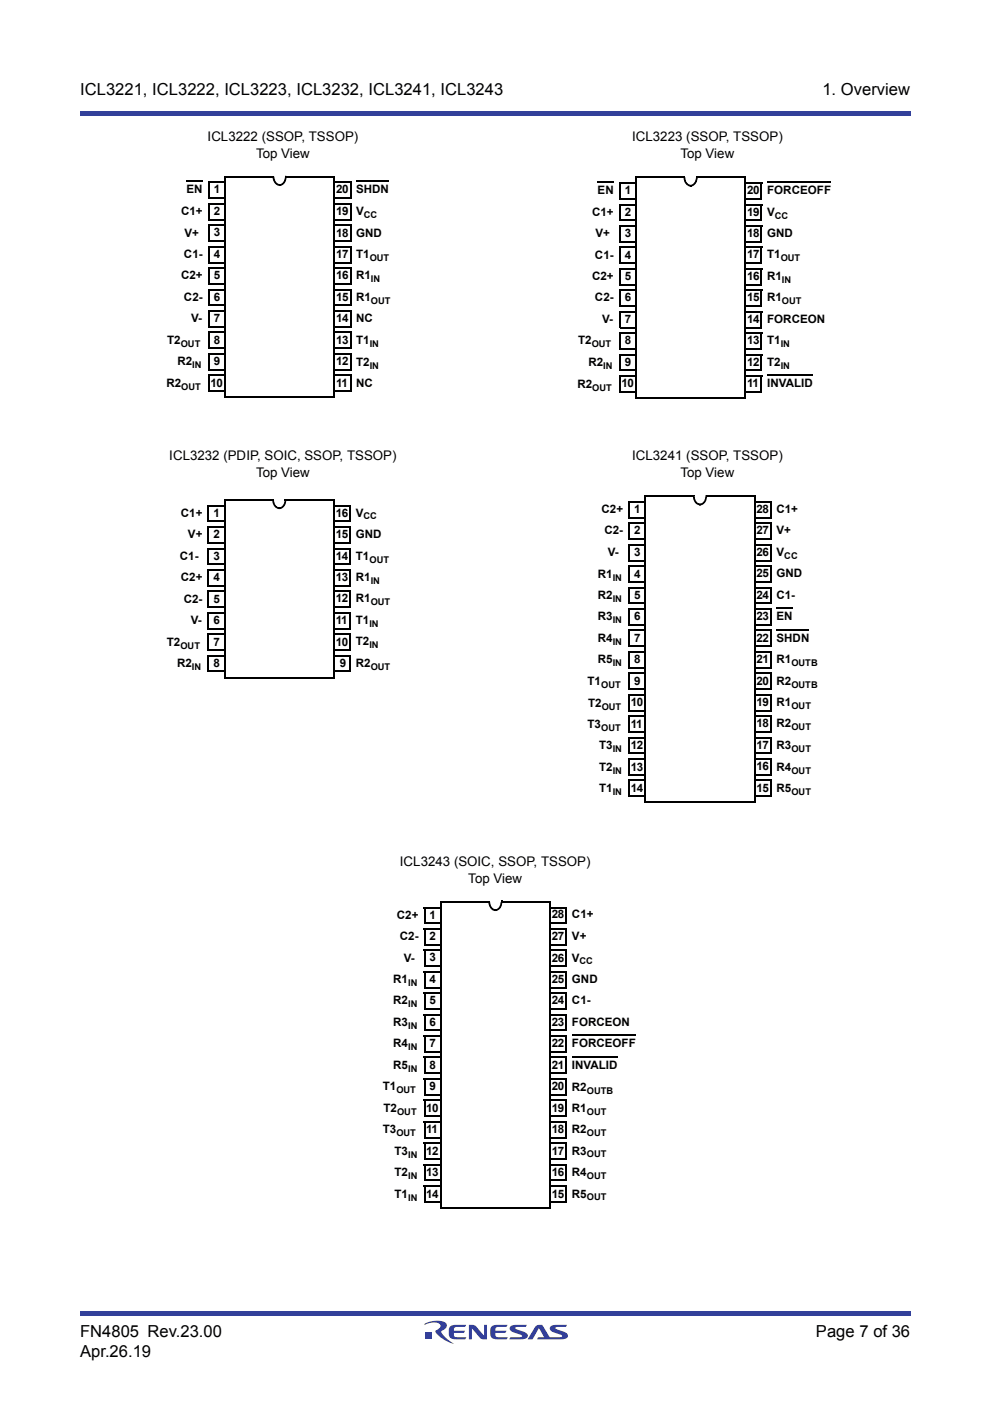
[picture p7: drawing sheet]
<svg xmlns="http://www.w3.org/2000/svg" width="210mm" height="297mm" viewBox="0 0 210 297" stroke-linecap="round" stroke-linejoin="round" font-family="sans-serif">
<g fill="#32409a">
<path d="M17 23.5h176v1h-176z"/>
<path d="M17 278h176v1.1h-176z"/>
</g>
<path d="M90 280h30.4v4.9h-30.4z" fill="#fff"/>
<g fill="#333f99">
<path d="M99.4 280.9h1l.4 .2 1.8 2.1v-2.3h.7v3.1l-1.4-.2-1.9-2.2v2.4h-.6z"/>
<path d="M95.4 281.3l.7-.4h2.7l-.2 .4-2 .1a.62 .62 0 0 0-.4 .7h2.4l-.3 .5h-2.1v.4l.2 .4 .2 .1h2.3l-.3 .4-2 .1a1.19 1.19 0 0 1-1.4-1.2v-1.2z"/>
<path d="M104.2 281.3l.7-.4h2.7l-.2 .4-2 .1a.62 .62 0 0 0-.4 .7h2.4l-.3 .5h-2.1v.4l.2 .4 .2 .1h2.3l-.3 .4-2 .1a1.19 1.19 0 0 1-1.5-1.2l.1-1.2z"/>
<path d="M108.2 281.2l.7-.3h2.8l-.2 .4-2.2 .2v.2l.5 .2a2.88 2.88 0 0 1 2.1 1.1 .74 .74 0 0 1-.9 .9l-3 .1 .2-.5 2.5-.1v-.3l-.5-.2a2.87 2.87 0 0 1-2.1-1z"/>
<path d="M113.6 281.2a1.57 1.57 0 0 1 1.4-.3l1.6 2.6 2.6-.1v-.3l-.5-.2a2.87 2.87 0 0 1-2.1-1 .74 .74 0 0 1 .8-1h2.8l-.2 .4-2.2 .2v.2l.5 .2a2.88 2.88 0 0 1 2.1 1.1 .74 .74 0 0 1-.8 .9l-5.7 .1 .2-.5h1.3l-1.1-1.9-1.4 2.4h-1z"/>
<path d="M90.2 282.4h1.4v1.4h-1.4z"/>
<path d="M90.1 280.6a4.9 4.9 0 0 1 4.4-.1 1.05 1.05 0 0 1-.7 1.6l-.3 .2a6 6 0 0 0 2.7 2.6 6.2 6.2 0 0 1-3.9-2.7l.2-.2a.93 .93 0 0 0 .7-1.3 4.1 4.1 0 0 0-3.2 .2z"/>
</g>
<path d="M39.6 38.5h3.4M75.5 38.4h7" fill="none" stroke="#000" stroke-width=".25"/>
<path d="M59.1 39.1h.4v.3h-.4zM60.4 37.5h.4l-.1 .4 .1-.4-.1 .5-.3-.1 .3 .2 .1-.4-.2 .6-.3-.2 .3 .1v.3l-.4-.1 .3 .1-.1 .2-.1 .1-.2-.2 .2 .3-.2 .2-.2-.3 .2 .3-.1 .1-.2 .1-.1-.4 .1 .4-.3 .1-.1-.4 .1 .4h-.2v-.3h.1l.1 .3-.1-.3 .1-.1 .1 .3-.1-.3 .2 .3-.2-.3 .2-.1 .2 .3-.2-.3h.1l.2 .2-.2-.2 .1-.1 .3 .2-.3-.2 .1-.1 .3 .2-.3-.2 .1-.2 .3 .2-.3-.2 .1-.2 .4 .2-.4-.2h.4l-.3-.1v-.2l.4 .2-.4-.2 .4 .1-.4-.1 .1-.2 .3 .1-.3-.2h.4h-.4zM60.4 37.4l.4 .2zM60.5 37.3h.3v.2l-.4-.1z" fill="#000"/>
<path d="M71 38.7h3.3v3.3h-3.3z" fill="#fff"/>
<path d="M70.8 38.7h3.7M74.3 38.7v3.5M70.8 42h3.5" fill="none" stroke="#000" stroke-width=".36"/>
<path d="M71 43.2h3.3v3.4h-3.3z" fill="#fff"/>
<path d="M70.8 43.2h3.7M70.8 46.6h3.5M74.3 43.2v3.6" fill="none" stroke="#000" stroke-width=".36"/>
<path d="M71 47.8h3.3v3.3h-3.3z" fill="#fff"/>
<path d="M70.8 47.8h3.7M70.8 51.1h3.5M74.3 47.8v3.5" fill="none" stroke="#000" stroke-width=".36"/>
<path d="M71 52.3h3.3v3.3h-3.3z" fill="#fff"/>
<path d="M70.8 52.3h3.7M70.8 55.7h3.5M74.3 52.3v3.5" fill="none" stroke="#000" stroke-width=".36"/>
<path d="M71 56.8h3.3v3.4h-3.3z" fill="#fff"/>
<path d="M70.8 56.8h3.7M74.3 56.8v3.6M70.8 60.2h3.5" fill="none" stroke="#000" stroke-width=".36"/>
<path d="M71 61.4h3.3v3.3h-3.3z" fill="#fff"/>
<path d="M70.8 61.4h3.7M70.8 64.7h3.5M74.3 61.4v3.5" fill="none" stroke="#000" stroke-width=".36"/>
<path d="M71 65.9h3.3v3.4h-3.3z" fill="#fff"/>
<path d="M70.8 65.9h3.7M70.8 69.3h3.5M74.3 65.9v3.6" fill="none" stroke="#000" stroke-width=".36"/>
<path d="M71 70.5h3.3v3.3h-3.3z" fill="#fff"/>
<path d="M70.8 70.5h3.7M70.8 73.8h3.5M74.3 70.5v3.5" fill="none" stroke="#000" stroke-width=".36"/>
<path d="M71 75h3.3v3.4h-3.3z" fill="#fff"/>
<path d="M70.8 75h3.7M70.8 78.4h3.5M74.3 75v3.5" fill="none" stroke="#000" stroke-width=".36"/>
<path d="M71 79.6h3.3v3.3h-3.3z" fill="#fff"/>
<path d="M70.8 79.6h3.7M74.3 79.6v3.5M70.8 82.9h3.5" fill="none" stroke="#000" stroke-width=".36"/>
<path d="M44.3 38.7h3.3v3.3h-3.3z" fill="#fff"/>
<path d="M44.1 38.7h3.7M44.3 38.7v3.5M44.3 42h3.5" fill="none" stroke="#000" stroke-width=".36"/>
<path d="M44.3 43.2h3.3v3.4h-3.3z" fill="#fff"/>
<path d="M44.1 43.2h3.7M44.3 46.6h3.5M44.3 43.2v3.6" fill="none" stroke="#000" stroke-width=".36"/>
<path d="M44.3 47.8h3.3v3.3h-3.3z" fill="#fff"/>
<path d="M44.1 47.8h3.7M44.3 51.1h3.5M44.3 47.8v3.5" fill="none" stroke="#000" stroke-width=".36"/>
<path d="M44.3 52.3h3.3v3.3h-3.3z" fill="#fff"/>
<path d="M44.1 52.3h3.7M44.3 55.7h3.5M44.3 52.3v3.5" fill="none" stroke="#000" stroke-width=".36"/>
<path d="M44.3 56.8h3.3v3.4h-3.3z" fill="#fff"/>
<path d="M44.1 56.8h3.7M44.3 56.8v3.6M44.3 60.2h3.5" fill="none" stroke="#000" stroke-width=".36"/>
<path d="M44.3 61.4h3.3v3.3h-3.3z" fill="#fff"/>
<path d="M44.1 61.4h3.7M44.3 64.7h3.5M44.3 61.4v3.5" fill="none" stroke="#000" stroke-width=".36"/>
<path d="M44.3 65.9h3.3v3.4h-3.3z" fill="#fff"/>
<path d="M44.1 65.9h3.7M44.3 69.3h3.5M44.3 65.9v3.6" fill="none" stroke="#000" stroke-width=".36"/>
<path d="M44.3 70.5h3.3v3.3h-3.3z" fill="#fff"/>
<path d="M44.1 70.5h3.7M44.3 73.8h3.5M44.3 70.5v3.5" fill="none" stroke="#000" stroke-width=".36"/>
<path d="M44.3 75h3.3v3.4h-3.3z" fill="#fff"/>
<path d="M44.1 75h3.7M44.3 78.4h3.5M44.3 75v3.5" fill="none" stroke="#000" stroke-width=".36"/>
<path d="M44.3 79.6h3.3v3.3h-3.3z" fill="#fff"/>
<path d="M47.5 37.5h10.5M47.7 37.4v46.9M60.6 37.5h10.5M70.9 37.4v46.9M44.1 79.6h3.7M44.3 79.6v3.5M44.3 82.9h3.5M47.7 84.1h23.2" fill="none" stroke="#000" stroke-width=".36"/>
<path d="M57.8 37.3h.4v.1h-.4zM57.8 37.4h.4v.2l-.4 .1 .4-.1v.2l-.4 .1 .4-.1 .1 .4-.1-.3-.3 .2 .3-.1 .1 .2-.3 .1 .3-.2 .1 .2-.4 .2 .3-.2 .2 .2-.3 .3 .2-.3 .2 .2-.3 .2 .2-.2 .2 .1-.2 .3 .2-.3 .1 .1-.2 .3 .2-.3h.1l-.1 .4 .1-.4 .2 .1-.2 .3 .2-.3v.4l.1-.3v.3v-.3v.3l-.2-.1 .1-.3-.1 .3h-.2l.2-.3-.2 .3-.3-.2 .2-.3-.2 .3-.2-.2-.1-.1 .3-.2-.3 .2-.1-.3 .3-.1-.4 .1v-.1l.3-.2-.3 .2-.1-.2 .4-.1-.4 .1-.1-.2 .4-.1-.4 .1v-.3h.4l-.4 .1zM59.2 39.1h.3v.3h-.3zM146.2 39.2h.4v.4h-.4zM147.6 37.7h.3v.2h-.4h.4v.2l.1-.4-.2 .6-.4-.1 .4 .1-.1 .2-.3-.1 .3 .2-.1 .2-.3-.2 .3 .2-.2 .2-.2-.2 .2 .3-.4 .3-.2-.3 .2 .3-.3 .1-.1-.3 .1 .3h-.1v-.3v.3l-.2 .1v-.4l.1 .3v-.3l.2 .3-.1-.3 .3 .3-.2-.3 .2-.2 .2 .3-.2-.3 .1-.1 .2 .3-.2-.2 .1-.2 .3 .3-.3-.2 .1-.2 .3 .2-.3-.2 .4 .2-.4-.2 .1-.2 .3 .2-.2-.2 .3 .1-.3-.1v-.2l.4 .1-.4-.1 .1-.2 .3 .1-.3-.2 .4 .1h-.4l.4-.1h-.4l.1-.2h.3zM147.6 37.4h.3v.3h-.3z" fill="#000"/>
<path d="M126.7 38.6h3.4M162.6 38.6h13.6M162.6 79.5h9.7" fill="none" stroke="#000" stroke-width=".25"/>
<path d="M158.1 38.8h3.3v3.4h-3.3z" fill="#fff"/>
<path d="M157.9 38.8h3.7M161.4 38.8v3.6M157.9 42.2h3.5" fill="none" stroke="#000" stroke-width=".36"/>
<path d="M158.1 43.3h3.3v3.4h-3.3z" fill="#fff"/>
<path d="M157.9 43.4h3.7M157.9 46.7h3.5M161.4 43.3v3.6" fill="none" stroke="#000" stroke-width=".36"/>
<path d="M158.1 47.9h3.3v3.3h-3.3z" fill="#fff"/>
<path d="M157.9 47.9h3.7M157.9 51.3h3.5M161.4 47.9v3.5" fill="none" stroke="#000" stroke-width=".36"/>
<path d="M158.1 52.4h3.3v3.4h-3.3z" fill="#fff"/>
<path d="M157.9 52.4h3.7M157.9 55.8h3.5M161.4 52.4v3.6" fill="none" stroke="#000" stroke-width=".36"/>
<path d="M158.1 57h3.3v3.3h-3.3z" fill="#fff"/>
<path d="M157.9 57h3.7M161.4 57v3.5M157.9 60.4h3.5" fill="none" stroke="#000" stroke-width=".36"/>
<path d="M158.1 61.5h3.3v3.4h-3.3z" fill="#fff"/>
<path d="M157.9 61.5h3.7M157.9 64.9h3.5M161.4 61.5v3.6" fill="none" stroke="#000" stroke-width=".36"/>
<path d="M158.1 66.1h3.3v3.3h-3.3z" fill="#fff"/>
<path d="M157.9 66.1h3.7M157.9 69.4h3.5M161.4 66.1v3.5" fill="none" stroke="#000" stroke-width=".36"/>
<path d="M158.1 70.6h3.3v3.4h-3.3z" fill="#fff"/>
<path d="M157.9 70.6h3.7M157.9 74h3.5M161.4 70.6v3.5" fill="none" stroke="#000" stroke-width=".36"/>
<path d="M158.1 75.2h3.3v3.3h-3.3z" fill="#fff"/>
<path d="M157.9 75.2h3.7M157.9 78.5h3.5M161.4 75.2v3.5" fill="none" stroke="#000" stroke-width=".36"/>
<path d="M158.1 79.7h3.3v3.4h-3.3z" fill="#fff"/>
<path d="M157.9 79.7h3.7M161.4 79.7v3.5M157.9 83.1h3.5" fill="none" stroke="#000" stroke-width=".36"/>
<path d="M131.4 38.8h3.3v3.4h-3.3z" fill="#fff"/>
<path d="M131.2 38.8h3.7M131.4 38.8v3.6M131.4 42.2h3.5" fill="none" stroke="#000" stroke-width=".36"/>
<path d="M131.4 43.3h3.3v3.4h-3.3z" fill="#fff"/>
<path d="M131.2 43.4h3.7M131.4 46.7h3.5M131.4 43.3v3.6" fill="none" stroke="#000" stroke-width=".36"/>
<path d="M131.4 47.9h3.3v3.3h-3.3z" fill="#fff"/>
<path d="M131.2 47.9h3.7M131.4 51.3h3.5M131.4 47.9v3.5" fill="none" stroke="#000" stroke-width=".36"/>
<path d="M131.4 52.4h3.3v3.4h-3.3z" fill="#fff"/>
<path d="M131.2 52.4h3.7M131.4 55.8h3.5M131.4 52.4v3.6" fill="none" stroke="#000" stroke-width=".36"/>
<path d="M131.4 57h3.3v3.3h-3.3z" fill="#fff"/>
<path d="M131.2 57h3.7M131.4 57v3.5M131.4 60.4h3.5" fill="none" stroke="#000" stroke-width=".36"/>
<path d="M131.4 61.5h3.3v3.4h-3.3z" fill="#fff"/>
<path d="M131.2 61.5h3.7M131.4 64.9h3.5M131.4 61.5v3.6" fill="none" stroke="#000" stroke-width=".36"/>
<path d="M131.4 66.1h3.3v3.3h-3.3z" fill="#fff"/>
<path d="M131.2 66.1h3.7M131.4 69.4h3.5M131.4 66.1v3.5" fill="none" stroke="#000" stroke-width=".36"/>
<path d="M131.4 70.6h3.3v3.4h-3.3z" fill="#fff"/>
<path d="M131.2 70.6h3.7M131.4 74h3.5M131.4 70.6v3.5" fill="none" stroke="#000" stroke-width=".36"/>
<path d="M131.4 75.2h3.3v3.3h-3.3z" fill="#fff"/>
<path d="M131.2 75.2h3.7M131.4 78.5h3.5M131.4 75.2v3.5" fill="none" stroke="#000" stroke-width=".36"/>
<path d="M131.4 79.7h3.3v3.4h-3.3z" fill="#fff"/>
<path d="M134.7 37.6h10.5M134.8 37.6v47M147.7 37.6h10.5M158 37.6v47M131.2 79.7h3.7M131.4 79.7v3.5M131.4 83.1h3.5M134.8 84.4h23.2" fill="none" stroke="#000" stroke-width=".36"/>
<path d="M144.9 37.4h.4v.2h-.4zM144.9 37.6h.4h-.4l.4-.1v.2v.2h-.4l.4-.1 .1 .5-.1-.3-.3 .1 .3-.1 .1 .5v-.4l-.3 .3 .3-.2v.2l-.3 .1 .3-.1-.2 .3 .3-.2 .1 .2-.1-.2-.3 .3 .4-.1-.1-.2 .1 .3-.2 .2 .2-.3 .2 .2-.3 .3 .3-.3-.2 .4 .2-.4 .3 .2-.2 .3 .2-.3-.1 .4 .2-.3-.1 .3 .2-.3-.1 .3v-.3h.2v.4l-.1-.1v-.3v.3l-.4-.1 .1 .1-.3-.2 .2-.3-.2 .3-.2-.2 .3-.2-.3 .2-.1-.2 .2-.2-.3 .2-.1-.2 .3-.2-.3 .2-.1-.3 .3-.1-.3 .1-.1-.2 .4-.1-.4 .1v-.2h.3l-.4-.1v-.2h.4h-.4zM146.4 39.2h.2v.4h-.2zM59 107.6h.4v.3h-.4zM60.3 106.1h.4v.2l-.4-.1 .4 .1v.2v-.4l-.1 .6-.4-.1 .4 .1-.1 .2-.3-.2 .3 .2v.2l-.1 .1-.3-.2 .3 .2-.2 .2-.3-.2 .3 .3-.4 .3-.2-.3 .2 .3-.3 .1-.1-.4 .1 .4h-.1v-.3v.3h-.2v-.3l.1 .3v-.3l.2 .3-.1-.4 .3 .3-.2-.3 .2-.1 .2 .3-.2-.3 .1-.1 .2 .3-.2-.2 .1-.2 .3 .3-.3-.2 .1-.2 .3 .2-.3-.2 .3 .2-.3-.2 .1-.2 .4 .2-.4-.2 .4 .1-.3-.2v-.1l.4 .1-.4-.1 .1-.2 .3 .1-.3-.2 .4 .1-.4-.2 .4 .1h-.4v-.3l.4 .1zM60.3 105.8h.4v.3h-.4z" fill="#000"/>
<path d="M70.9 107.2h3.3v3.4h-3.3z" fill="#fff"/>
<path d="M70.7 107.2h3.7M70.7 110.6h3.5M74.2 107.2v3.5" fill="none" stroke="#000" stroke-width=".36"/>
<path d="M70.9 111.7h3.3v3.4h-3.3z" fill="#fff"/>
<path d="M70.7 111.7h3.7M70.7 115.1h3.5M74.2 111.7v3.6" fill="none" stroke="#000" stroke-width=".36"/>
<path d="M70.9 116.3h3.3v3.3h-3.3z" fill="#fff"/>
<path d="M70.7 116.3h3.7M70.7 119.6h3.5M74.2 116.3v3.5" fill="none" stroke="#000" stroke-width=".36"/>
<path d="M70.9 120.8h3.3v3.4h-3.3z" fill="#fff"/>
<path d="M70.7 120.8h3.7M70.7 124.2h3.5M74.2 120.8v3.6" fill="none" stroke="#000" stroke-width=".36"/>
<path d="M70.9 125.4h3.3v3.3h-3.3z" fill="#fff"/>
<path d="M70.7 125.4h3.7M70.7 128.7h3.5M74.2 125.4v3.5" fill="none" stroke="#000" stroke-width=".36"/>
<path d="M70.9 129.9h3.3v3.4h-3.3z" fill="#fff"/>
<path d="M70.7 129.9h3.7M70.7 133.3h3.5M74.2 129.9v3.6" fill="none" stroke="#000" stroke-width=".36"/>
<path d="M70.9 134.5h3.3v3.3h-3.3z" fill="#fff"/>
<path d="M70.7 134.5h3.7M70.7 137.8h3.5M74.2 134.5v3.5" fill="none" stroke="#000" stroke-width=".36"/>
<path d="M70.9 139h3.3v3.3h-3.3z" fill="#fff"/>
<path d="M70.7 139h3.7M74.2 139v3.5M70.7 142.4h3.5" fill="none" stroke="#000" stroke-width=".36"/>
<path d="M44.2 107.2h3.3v3.4h-3.3z" fill="#fff"/>
<path d="M44 107.2h3.7M44.2 110.6h3.5M44.2 107.2v3.5" fill="none" stroke="#000" stroke-width=".36"/>
<path d="M44.2 111.7h3.3v3.4h-3.3z" fill="#fff"/>
<path d="M44 111.7h3.7M44.2 115.1h3.5M44.2 111.7v3.6" fill="none" stroke="#000" stroke-width=".36"/>
<path d="M44.2 116.3h3.3v3.3h-3.3z" fill="#fff"/>
<path d="M44 116.3h3.7M44.2 119.6h3.5M44.2 116.3v3.5" fill="none" stroke="#000" stroke-width=".36"/>
<path d="M44.2 120.8h3.3v3.4h-3.3z" fill="#fff"/>
<path d="M44 120.8h3.7M44.2 124.2h3.5M44.2 120.8v3.6" fill="none" stroke="#000" stroke-width=".36"/>
<path d="M44.2 125.4h3.3v3.3h-3.3z" fill="#fff"/>
<path d="M44 125.4h3.7M44.2 128.7h3.5M44.2 125.4v3.5" fill="none" stroke="#000" stroke-width=".36"/>
<path d="M44.2 129.9h3.3v3.4h-3.3z" fill="#fff"/>
<path d="M44 129.9h3.7M44.2 133.3h3.5M44.2 129.9v3.6" fill="none" stroke="#000" stroke-width=".36"/>
<path d="M44.2 134.5h3.3v3.3h-3.3z" fill="#fff"/>
<path d="M44 134.5h3.7M44.2 137.8h3.5M44.2 134.5v3.5" fill="none" stroke="#000" stroke-width=".36"/>
<path d="M44.2 139h3.3v3.3h-3.3z" fill="#fff"/>
<path d="M47.5 106h10.5M47.6 106v37.8M60.5 106h10.5M70.8 106v37.8M44 139h3.7M44.2 139v3.5M44.2 142.4h3.5M47.6 143.6h23.2" fill="none" stroke="#000" stroke-width=".36"/>
<path d="M57.7 105.8h.4v.2h-.4zM57.7 106h.4h-.4l.4-.1v.2v.2h-.4l.4-.1v.2l-.3 .1 .3-.1 .1 .4v-.3l-.4 .2 .4-.1v.2l-.3 .1 .3-.2 .2 .3-.4 .2 .4-.1-.1-.2 .1 .2-.2 .3 .2-.3 .2 .2-.3 .2 .3-.2-.2 .4 .2-.4 .3 .2-.2 .3 .2-.3-.1 .4 .2-.4-.1 .4 .2-.3-.1 .3v-.3h.2v.3h-.1v-.3v.3l-.4-.1 .1 .1-.3-.2 .2-.3-.2 .3-.2-.2 .3-.2-.3 .2-.2-.2 .3-.2-.3 .2-.2-.5 .3-.1-.3 .1-.1-.2 .4-.1-.4 .1-.1-.3v-.2h.4h-.4zM59.2 107.6h.2v.3h-.2zM148.2 106.8h.4v.2h-.4zM149.5 105.3h.4v.3l.1-.4-.2 .5-.3-.1 .3 .2 .1-.4-.1 .6-.4-.1 .4 .1-.2 .4-.1 .2-.3-.3 .3 .3-.2 .2-.5 .3-.1-.4 .1 .4h-.1l-.1-.3 .1 .3h-.2v-.3v.3l-.3 .1v-.2h.4l-.1 .1-.1-.3h.1l.1 .3-.1-.3 .2-.1 .1 .4-.1-.4h.1l.1 .3-.1-.3 .2-.1 .2 .2-.2-.2 .2-.2 .2 .2-.3-.2 .2-.2-.1 .1 .3 .2-.2-.3 .3 .2-.3-.2 .1-.2 .3 .1-.3-.1 .1-.2 .3 .1-.3-.2 .3 .1-.3-.1v-.2l.4 .1-.4-.1h.4h-.4zM149.6 105.2l.3 .1zM149.6 105l.3 .1v.1h-.3z" fill="#000"/>
<path d="M164.6 128.9h3.5M164.6 133.5h7" fill="none" stroke="#000" stroke-width=".25"/>
<path d="M160.1 106.4h3.3v3.3h-3.3z" fill="#fff"/>
<path d="M159.9 106.4h3.7M159.9 109.8h3.5M163.5 106.4v3.5" fill="none" stroke="#000" stroke-width=".36"/>
<path d="M160.1 111h3.3v3.3h-3.3z" fill="#fff"/>
<path d="M159.9 111h3.7M159.9 114.3h3.5M163.5 111v3.5" fill="none" stroke="#000" stroke-width=".36"/>
<path d="M160.1 115.5h3.3v3.4h-3.3z" fill="#fff"/>
<path d="M159.9 115.5h3.7M159.9 118.9h3.5M163.5 115.5v3.5" fill="none" stroke="#000" stroke-width=".36"/>
<path d="M160.1 120h3.3v3.4h-3.3z" fill="#fff"/>
<path d="M159.9 120h3.7M159.9 123.4h3.5M163.5 120v3.6" fill="none" stroke="#000" stroke-width=".36"/>
<path d="M160.1 124.6h3.3v3.3h-3.3z" fill="#fff"/>
<path d="M159.9 124.6h3.7M159.9 127.9h3.5M163.5 124.6v3.5" fill="none" stroke="#000" stroke-width=".36"/>
<path d="M160.1 129.1h3.3v3.4h-3.3z" fill="#fff"/>
<path d="M159.9 129.1h3.7M159.9 132.5h3.5M163.5 129.1v3.6" fill="none" stroke="#000" stroke-width=".36"/>
<path d="M160.1 133.7h3.3v3.3h-3.3z" fill="#fff"/>
<path d="M159.9 133.7h3.7M159.9 137h3.5M163.5 133.7v3.5" fill="none" stroke="#000" stroke-width=".36"/>
<path d="M160.1 138.2h3.3v3.4h-3.3z" fill="#fff"/>
<path d="M159.9 138.2h3.7M163.5 138.2v3.6M159.9 141.6h3.5" fill="none" stroke="#000" stroke-width=".36"/>
<path d="M160.1 142.7h3.3v3.4h-3.3z" fill="#fff"/>
<path d="M159.9 142.8h3.7M159.9 146.1h3.5M163.5 142.7v3.6" fill="none" stroke="#000" stroke-width=".36"/>
<path d="M160.1 147.3h3.3v3.3h-3.3z" fill="#fff"/>
<path d="M159.9 147.3h3.7M159.9 150.7h3.5M163.5 147.3v3.5" fill="none" stroke="#000" stroke-width=".36"/>
<path d="M160.1 151.8h3.3v3.4h-3.3z" fill="#fff"/>
<path d="M159.9 151.8h3.7M159.9 155.2h3.5M163.5 151.8v3.6" fill="none" stroke="#000" stroke-width=".36"/>
<path d="M160.1 156.4h3.3v3.3h-3.3z" fill="#fff"/>
<path d="M159.9 156.4h3.7M159.9 159.7h3.5M163.5 156.4v3.5" fill="none" stroke="#000" stroke-width=".36"/>
<path d="M160.1 160.9h3.3v3.4h-3.3z" fill="#fff"/>
<path d="M159.9 160.9h3.7M159.9 164.3h3.5M163.5 160.9v3.6" fill="none" stroke="#000" stroke-width=".36"/>
<path d="M160.1 165.5h3.3v3.3h-3.3z" fill="#fff"/>
<path d="M159.9 165.5h3.7M159.9 168.8h3.5M163.5 165.5v3.5" fill="none" stroke="#000" stroke-width=".36"/>
<path d="M133.4 106.4h3.4v3.3h-3.4z" fill="#fff"/>
<path d="M133.2 106.4h3.7M133.4 109.8h3.5M133.4 106.4v3.5" fill="none" stroke="#000" stroke-width=".36"/>
<path d="M133.4 111h3.4v3.3h-3.4z" fill="#fff"/>
<path d="M133.2 111h3.7M133.4 114.3h3.5M133.4 111v3.5" fill="none" stroke="#000" stroke-width=".36"/>
<path d="M133.4 115.5h3.4v3.4h-3.4z" fill="#fff"/>
<path d="M133.2 115.5h3.7M133.4 118.9h3.5M133.4 115.5v3.5" fill="none" stroke="#000" stroke-width=".36"/>
<path d="M133.4 120h3.4v3.4h-3.4z" fill="#fff"/>
<path d="M133.2 120h3.7M133.4 123.4h3.5M133.4 120v3.6" fill="none" stroke="#000" stroke-width=".36"/>
<path d="M133.4 124.6h3.4v3.3h-3.4z" fill="#fff"/>
<path d="M133.2 124.6h3.7M133.4 127.9h3.5M133.4 124.6v3.5" fill="none" stroke="#000" stroke-width=".36"/>
<path d="M133.4 129.1h3.4v3.4h-3.4z" fill="#fff"/>
<path d="M133.2 129.1h3.7M133.4 132.5h3.5M133.4 129.1v3.6" fill="none" stroke="#000" stroke-width=".36"/>
<path d="M133.4 133.7h3.4v3.3h-3.4z" fill="#fff"/>
<path d="M133.2 133.7h3.7M133.4 137h3.5M133.4 133.7v3.5" fill="none" stroke="#000" stroke-width=".36"/>
<path d="M133.4 138.2h3.4v3.4h-3.4z" fill="#fff"/>
<path d="M133.2 138.2h3.7M133.4 138.2v3.6M133.4 141.6h3.5" fill="none" stroke="#000" stroke-width=".36"/>
<path d="M133.4 142.7h3.4v3.4h-3.4z" fill="#fff"/>
<path d="M133.2 142.8h3.7M133.4 146.1h3.5M133.4 142.7v3.6" fill="none" stroke="#000" stroke-width=".36"/>
<path d="M133.4 147.3h3.4v3.3h-3.4z" fill="#fff"/>
<path d="M133.2 147.3h3.7M133.4 150.7h3.5M133.4 147.3v3.5" fill="none" stroke="#000" stroke-width=".36"/>
<path d="M133.4 151.8h3.4v3.4h-3.4z" fill="#fff"/>
<path d="M133.2 151.8h3.7M133.4 155.2h3.5M133.4 151.8v3.6" fill="none" stroke="#000" stroke-width=".36"/>
<path d="M133.4 156.4h3.4v3.3h-3.4z" fill="#fff"/>
<path d="M133.2 156.4h3.7M133.4 159.7h3.5M133.4 156.4v3.5" fill="none" stroke="#000" stroke-width=".36"/>
<path d="M133.4 160.9h3.4v3.4h-3.4z" fill="#fff"/>
<path d="M133.2 160.9h3.7M133.4 164.3h3.5M133.4 160.9v3.6" fill="none" stroke="#000" stroke-width=".36"/>
<path d="M133.4 165.5h3.4v3.3h-3.4z" fill="#fff"/>
<path d="M136.7 105.2h10.5M136.9 105.2v65M149.7 105.2h10.5M160 105.2v65M133.2 165.5h3.7M133.4 168.8h3.5M133.4 165.5v3.5M136.8 170h23.2" fill="none" stroke="#000" stroke-width=".36"/>
<path d="M146.9 105h.4v.2h-.4zM146.9 105.2h.4v.2h-.4l.4-.1v.3h-.3l.3-.1 .1 .5-.1-.4-.3 .3 .3-.2 .1 .1v.1l-.3 .1 .3-.1-.3 .2 .3-.1 .2 .2-.3 .2 .2-.2 .2 .2-.3 .2 .2-.3 .2 .3-.3 .2 .3-.3-.2 .4 .3-.3 .2 .1-.1 .3v-.3h.2l-.1 .4 .1-.4 .2 .1-.1 .3v-.3h.1v.3h-.2l.1-.3-.1 .3h-.2l.1-.4-.1 .4-.3-.2 .2-.3-.2 .3-.2-.2 .3-.2-.3 .2-.1-.1-.1-.2 .3-.1-.3 .1-.3-.5 .4-.1-.3 .1-.1-.2 .3-.1-.3 .1v-.2h.3h-.3zM148.4 106.8v.3zM148.5 106.8h.2l-.1 .4-.2-.1zM104.8 192.8h.4v.3h-.4zM106.2 191.2l.3 .1v.1l-.3-.1 .3 .1v.2l-.4-.1 .4 .2 .1-.4-.2 .5-.3-.1 .3 .2 .1-.4-.2 .6-.3-.2 .3 .2v.1l-.4-.1 .4 .2-.1 .1-.1 .2-.3-.3 .3 .3-.6 .4-.1-.3 .2 .3-.3 .1v-.4l.1 .4h-.4v-.3h.2v.3l-.1-.3 .2 .3v-.4l.2 .3-.2-.3h.1l.2 .3-.2-.3 .2-.1 .1 .3-.1-.4 .3 .3-.3-.2 .2-.2 .3 .2-.4-.2 .2-.2 .3 .2-.3-.1 .1-.3 .3 .2-.3-.1 .1-.2 .3 .1-.3-.2 .3 .1-.3-.1v-.2l.4 .1-.4-.1 .1-.2 .3 .1h-.3zM106.2 191h.3v.3h-.3z" fill="#000"/>
<path d="M121.3 219.5h13.5M121.3 224h9.6" fill="none" stroke="#000" stroke-width=".25"/>
<path d="M116.7 192.4h3.4v3.3h-3.4z" fill="#fff"/>
<path d="M116.5 192.4h3.7M116.5 195.8h3.6M120.1 192.4v3.5" fill="none" stroke="#000" stroke-width=".36"/>
<path d="M116.7 196.9h3.4v3.4h-3.4z" fill="#fff"/>
<path d="M116.5 196.9h3.7M120.1 196.9v3.6M116.5 200.3h3.6" fill="none" stroke="#000" stroke-width=".36"/>
<path d="M116.7 201.5h3.4v3.3h-3.4z" fill="#fff"/>
<path d="M116.5 201.5h3.7M116.5 204.8h3.6M120.1 201.5v3.5" fill="none" stroke="#000" stroke-width=".36"/>
<path d="M116.7 206h3.4v3.4h-3.4z" fill="#fff"/>
<path d="M116.5 206h3.7M116.5 209.4h3.6M120.1 206v3.6" fill="none" stroke="#000" stroke-width=".36"/>
<path d="M116.7 210.6h3.4v3.3h-3.4z" fill="#fff"/>
<path d="M116.5 210.6h3.7M116.5 213.9h3.6M120.1 210.6v3.5" fill="none" stroke="#000" stroke-width=".36"/>
<path d="M116.7 215.1h3.4v3.4h-3.4z" fill="#fff"/>
<path d="M116.5 215.1h3.7M116.5 218.5h3.6M120.1 215.1v3.6" fill="none" stroke="#000" stroke-width=".36"/>
<path d="M116.7 219.6h3.4v3.4h-3.4z" fill="#fff"/>
<path d="M116.5 219.7h3.7M120.1 219.6v3.6M116.5 223h3.6" fill="none" stroke="#000" stroke-width=".36"/>
<path d="M116.7 224.2h3.4v3.4h-3.4z" fill="#fff"/>
<path d="M116.5 224.2h3.7M116.5 227.6h3.6M120.1 224.2v3.6" fill="none" stroke="#000" stroke-width=".36"/>
<path d="M116.7 228.7h3.4v3.4h-3.4z" fill="#fff"/>
<path d="M116.5 228.8h3.7M116.5 232.1h3.6M120.1 228.7v3.6" fill="none" stroke="#000" stroke-width=".36"/>
<path d="M116.7 233.3h3.4v3.3h-3.4z" fill="#fff"/>
<path d="M116.5 233.3h3.7M116.5 236.7h3.6M120.1 233.3v3.5" fill="none" stroke="#000" stroke-width=".36"/>
<path d="M116.7 237.8h3.4v3.4h-3.4z" fill="#fff"/>
<path d="M116.5 237.8h3.7M120.1 237.8v3.6M116.5 241.2h3.6" fill="none" stroke="#000" stroke-width=".36"/>
<path d="M116.7 242.4h3.4v3.3h-3.4z" fill="#fff"/>
<path d="M116.5 242.4h3.7M116.5 245.7h3.6M120.1 242.4v3.5" fill="none" stroke="#000" stroke-width=".36"/>
<path d="M116.7 246.9h3.4v3.4h-3.4z" fill="#fff"/>
<path d="M116.5 246.9h3.7M116.5 250.3h3.6M120.1 246.9v3.6" fill="none" stroke="#000" stroke-width=".36"/>
<path d="M116.7 251.5h3.4v3.3h-3.4z" fill="#fff"/>
<path d="M116.5 251.5h3.7M116.5 254.8h3.6M120.1 251.5v3.5" fill="none" stroke="#000" stroke-width=".36"/>
<path d="M90 192.4h3.4v3.3h-3.4z" fill="#fff"/>
<path d="M89.9 192.4h3.6M90 195.8h3.5M90 192.4v3.5" fill="none" stroke="#000" stroke-width=".36"/>
<path d="M90 196.9h3.4v3.4h-3.4z" fill="#fff"/>
<path d="M89.9 196.9h3.6M90 196.9v3.6M90 200.3h3.5" fill="none" stroke="#000" stroke-width=".36"/>
<path d="M90 201.5h3.4v3.3h-3.4z" fill="#fff"/>
<path d="M89.9 201.5h3.6M90 204.8h3.5M90 201.5v3.5" fill="none" stroke="#000" stroke-width=".36"/>
<path d="M90 206h3.4v3.4h-3.4z" fill="#fff"/>
<path d="M89.9 206h3.6M90 209.4h3.5M90 206v3.6" fill="none" stroke="#000" stroke-width=".36"/>
<path d="M90 210.6h3.4v3.3h-3.4z" fill="#fff"/>
<path d="M89.9 210.6h3.6M90 213.9h3.5M90 210.6v3.5" fill="none" stroke="#000" stroke-width=".36"/>
<path d="M90 215.1h3.4v3.4h-3.4z" fill="#fff"/>
<path d="M89.9 215.1h3.6M90 218.5h3.5M90 215.1v3.6" fill="none" stroke="#000" stroke-width=".36"/>
<path d="M90 219.6h3.4v3.4h-3.4z" fill="#fff"/>
<path d="M89.9 219.7h3.6M90 219.6v3.6M90 223h3.5" fill="none" stroke="#000" stroke-width=".36"/>
<path d="M90 224.2h3.4v3.4h-3.4z" fill="#fff"/>
<path d="M89.9 224.2h3.6M90 227.6h3.5M90 224.2v3.6" fill="none" stroke="#000" stroke-width=".36"/>
<path d="M90 228.7h3.4v3.4h-3.4z" fill="#fff"/>
<path d="M89.9 228.8h3.6M90 232.1h3.5M90 228.7v3.6" fill="none" stroke="#000" stroke-width=".36"/>
<path d="M90 233.3h3.4v3.3h-3.4z" fill="#fff"/>
<path d="M89.9 233.3h3.6M90 236.7h3.5M90 233.3v3.5" fill="none" stroke="#000" stroke-width=".36"/>
<path d="M90 237.8h3.4v3.4h-3.4z" fill="#fff"/>
<path d="M89.9 237.8h3.6M90 237.8v3.6M90 241.2h3.5" fill="none" stroke="#000" stroke-width=".36"/>
<path d="M90 242.4h3.4v3.3h-3.4z" fill="#fff"/>
<path d="M89.9 242.4h3.6M90 245.7h3.5M90 242.4v3.5" fill="none" stroke="#000" stroke-width=".36"/>
<path d="M90 246.9h3.4v3.4h-3.4z" fill="#fff"/>
<path d="M89.9 246.9h3.6M90 250.3h3.5M90 246.9v3.6" fill="none" stroke="#000" stroke-width=".36"/>
<path d="M90 251.5h3.4v3.3h-3.4z" fill="#fff"/>
<path d="M93.3 191.2h10.5M93.5 191.2v65M106.3 191.2h10.5M116.6 191.2v65M89.9 251.5h3.6M90 254.8h3.5M90 251.5v3.5M93.5 256h23.1" fill="none" stroke="#000" stroke-width=".36"/>
<path d="M103.5 191h.4v.2h-.4zM103.5 191.2h.4l-.4 .1 .4-.1v.3h-.3l.3-.1 .1 .5-.1-.4-.3 .2 .3-.1 .2 .4-.1-.3-.3 .2 .3-.1 .1 .2-.4 .1 .4-.1-.3 .2 .3-.2 .1 .3-.3 .2 .3-.3 .1 .2-.1-.2 .2 .3-.3 .2 .3-.3-.2 .4 .2-.3 .1 .1-.2 .3 .2-.3-.1 .4 .2-.4-.1 .4 .1-.3h.2l-.2 .4 .2-.4v.4l.2-.3-.1 .3 .1-.3v.3h-.3l.1-.4-.1 .4-.2-.1 .2-.3-.1 .3-.4-.2 .3-.2-.2 .2-.2-.1 .2-.3-.3 .1 .3-.2-.4 .2-.1-.2 .3-.2-.3 .2-.1-.3 .3-.1-.3 .1-.1-.2 .4-.1-.4 .1v-.2l.3-.1h-.3v-.1h.3h-.3zM105 192.8h.2v.3h-.2z" fill="#000"/>
<g font-size="3.5">
<text x="17" y="20.1">ICL3221, ICL3222, ICL3223, ICL3232, ICL3241, ICL3243</text>
<text x="174.4" y="20.1">1. Overview</text>
<text x="17" y="283.4">FN4805 Rev.23.00</text>
<text x="17" y="287.6">Apr.26.19</text>
<text x="173" y="283.4">Page 7 of 36</text>
</g>
<g font-size="2.8">
<text x="44" y="29.9">ICL3222 (SSOP, TSSOP)</text>
<text x="134" y="29.9">ICL3223 (SSOP, TSSOP)</text>
<text x="54.3" y="33.4">Top View</text>
<text x="144.3" y="33.4">Top View</text>
<text x="35.9" y="97.6">ICL3232 (PDIP, SOIC, SSOP, TSSOP)</text>
<text x="54.3" y="101.1">Top View</text>
<text x="134" y="97.6">ICL3241 (SSOP, TSSOP)</text>
<text x="144.3" y="101.1">Top View</text>
<text x="84.8" y="183.7">ICL3243 (SOIC, SSOP, TSSOP)</text>
<text x="99.3" y="187.2">Top View</text>
</g>
<g font-size="2.5">
<text x="39.6" y="41">EN</text>
<text x="45.3" y="41">1</text>
<text x="71.2" y="41">20</text>
<text x="75.5" y="41">SHDN</text>
<text x="126.7" y="41.2">EN</text>
<text x="132.5" y="41.2">1</text>
<text x="158.4" y="41.1">20</text>
<text x="162.6" y="41.1">FORCEOFF</text>
<text x="38.4" y="45.6">C1+</text>
<text x="45.3" y="45.6">2</text>
<text x="71.2" y="45.6">19</text>
<text x="75.5" y="45.6">V</text>
<text x="125.5" y="45.7">C1+</text>
<text x="132.5" y="45.7">2</text>
<text x="158.4" y="45.7">19</text>
<text x="162.6" y="45.7">V</text>
<text x="39.1" y="50.2">V+</text>
<text x="45.3" y="50.1">3</text>
<text x="71.2" y="50.1">18</text>
<text x="75.5" y="50.1">GND</text>
<text x="126.2" y="50.3">V+</text>
<text x="132.5" y="50.3">3</text>
<text x="158.4" y="50.3">18</text>
<text x="162.6" y="50.3">GND</text>
<text x="38.4" y="59.2">C2+</text>
<text x="39" y="54.7">C1-</text>
<text x="45.3" y="54.7">4</text>
<text x="45.3" y="59.2">5</text>
<text x="71.2" y="54.7">17</text>
<text x="71.2" y="59.2">16</text>
<text x="75.5" y="54.7">T1</text>
<text x="75.5" y="59.2">R1</text>
<text x="125.5" y="59.4">C2+</text>
<text x="126.2" y="54.9">C1-</text>
<text x="132.5" y="54.9">4</text>
<text x="132.5" y="59.4">5</text>
<text x="158.4" y="54.8">17</text>
<text x="158.4" y="59.3">16</text>
<text x="162.6" y="54.8">T1</text>
<text x="162.6" y="59.3">R1</text>
<text x="39" y="63.8">C2-</text>
<text x="45.3" y="63.8">6</text>
<text x="71.2" y="63.8">15</text>
<text x="75.5" y="63.8">R1</text>
<text x="126.2" y="63.9">C2-</text>
<text x="132.5" y="63.9">6</text>
<text x="158.4" y="63.9">15</text>
<text x="162.6" y="63.9">R1</text>
<text x="40.5" y="68.3">V-</text>
<text x="45.3" y="68.3">7</text>
<text x="71.2" y="68.3">14</text>
<text x="75.5" y="68.3">NC</text>
<text x="127.7" y="68.5">V-</text>
<text x="132.5" y="68.5">7</text>
<text x="158.4" y="68.5">14</text>
<text x="162.6" y="68.4">FORCEON</text>
<text x="35.4" y="72.9">T2</text>
<text x="37.6" y="77.4">R2</text>
<text x="45.3" y="72.9">8</text>
<text x="45.3" y="77.4">9</text>
<text x="71.2" y="72.9">13</text>
<text x="71.2" y="77.4">12</text>
<text x="75.5" y="72.9">T1</text>
<text x="75.5" y="77.5">T2</text>
<text x="122.6" y="73">T2</text>
<text x="124.8" y="77.6">R2</text>
<text x="132.5" y="73">8</text>
<text x="132.5" y="77.6">9</text>
<text x="158.4" y="73">13</text>
<text x="158.4" y="77.6">12</text>
<text x="162.6" y="73">T1</text>
<text x="162.6" y="77.7">T2</text>
<text x="35.3" y="82.1">R2</text>
<text x="44.6" y="82">10</text>
<text x="71.2" y="82">11</text>
<text x="75.5" y="82">NC</text>
<text x="122.4" y="82.3">R2</text>
<text x="131.7" y="82.1">10</text>
<text x="158.4" y="82.1">11</text>
<text x="162.6" y="82.1">INVALID</text>
<text x="38.3" y="109.6">C1+</text>
<text x="45.3" y="109.6">1</text>
<text x="71.2" y="109.5">16</text>
<text x="75.4" y="109.5">V</text>
<text x="127.5" y="108.8">C2+</text>
<text x="128.1" y="113.3">C2-</text>
<text x="134.5" y="108.8">1</text>
<text x="134.5" y="113.3">2</text>
<text x="160.4" y="108.7">28</text>
<text x="160.4" y="113.3">27</text>
<text x="164.6" y="108.7">C1+</text>
<text x="164.6" y="113.3">V+</text>
<text x="38.1" y="118.7">C1-</text>
<text x="39.8" y="114.1">V+</text>
<text x="45.3" y="114.1">2</text>
<text x="45.3" y="118.7">3</text>
<text x="71.2" y="114.1">15</text>
<text x="71.2" y="118.7">14</text>
<text x="75.4" y="118.7">T1</text>
<text x="75.4" y="114.1">GND</text>
<text x="128.9" y="117.9">V-</text>
<text x="134.5" y="117.9">3</text>
<text x="160.4" y="117.9">26</text>
<text x="164.6" y="117.9">V</text>
<text x="38.3" y="123.3">C2+</text>
<text x="45.3" y="123.3">4</text>
<text x="71.2" y="123.2">13</text>
<text x="75.4" y="123.2">R1</text>
<text x="126.7" y="122.5">R1</text>
<text x="134.5" y="122.5">4</text>
<text x="160.4" y="122.4">25</text>
<text x="164.6" y="122.4">GND</text>
<text x="38.9" y="127.8">C2-</text>
<text x="45.3" y="127.8">5</text>
<text x="71.2" y="127.7">12</text>
<text x="75.4" y="127.7">R1</text>
<text x="126.7" y="127">R2</text>
<text x="126.7" y="131.5">R3</text>
<text x="134.5" y="127">5</text>
<text x="134.5" y="131.5">6</text>
<text x="160.4" y="126.9">24</text>
<text x="160.4" y="131.5">23</text>
<text x="164.6" y="126.9">C1-</text>
<text x="164.6" y="131.5">EN</text>
<text x="35.4" y="136.9">T2</text>
<text x="40.4" y="132.3">V-</text>
<text x="45.3" y="132.3">6</text>
<text x="45.3" y="136.9">7</text>
<text x="71.2" y="132.3">11</text>
<text x="71.2" y="136.9">10</text>
<text x="75.4" y="132.3">T1</text>
<text x="75.4" y="136.8">T2</text>
<text x="126.7" y="136.1">R4</text>
<text x="134.5" y="136.1">7</text>
<text x="160.4" y="136.1">22</text>
<text x="164.6" y="136">SHDN</text>
<text x="37.5" y="141.4">R2</text>
<text x="45.3" y="141.4">8</text>
<text x="72.1" y="141.4">9</text>
<text x="75.4" y="141.4">R2</text>
<text x="126.7" y="140.6">R5</text>
<text x="134.5" y="140.6">8</text>
<text x="160.4" y="140.6">21</text>
<text x="164.6" y="140.6">R1</text>
<text x="124.6" y="145.2">T1</text>
<text x="124.7" y="149.8">T2</text>
<text x="133.7" y="149.7">10</text>
<text x="134.5" y="145.2">9</text>
<text x="160.4" y="145.1">20</text>
<text x="160.4" y="149.7">19</text>
<text x="164.6" y="149.7">R1</text>
<text x="164.6" y="145.3">R2</text>
<text x="124.6" y="154.3">T3</text>
<text x="133.7" y="154.3">11</text>
<text x="160.4" y="154.2">18</text>
<text x="164.6" y="154.2">R2</text>
<text x="127" y="158.8">T3</text>
<text x="133.7" y="158.8">12</text>
<text x="160.4" y="158.8">17</text>
<text x="164.6" y="158.8">R3</text>
<text x="127" y="163.4">T2</text>
<text x="127" y="167.9">T1</text>
<text x="133.7" y="163.4">13</text>
<text x="133.7" y="167.9">14</text>
<text x="160.4" y="163.3">16</text>
<text x="160.4" y="167.9">15</text>
<text x="164.6" y="163.4">R4</text>
<text x="164.6" y="167.9">R5</text>
<text x="84.2" y="194.8">C2+</text>
<text x="91.1" y="194.8">1</text>
<text x="117" y="194.7">28</text>
<text x="121.3" y="194.7">C1+</text>
<text x="84.8" y="199.3">C2-</text>
<text x="85.6" y="203.9">V-</text>
<text x="91.1" y="199.3">2</text>
<text x="91.1" y="203.9">3</text>
<text x="117" y="199.3">27</text>
<text x="117" y="203.9">26</text>
<text x="121.3" y="203.9">V</text>
<text x="121.3" y="199.3">V+</text>
<text x="83.4" y="208.5">R1</text>
<text x="91.1" y="208.5">4</text>
<text x="117" y="208.4">25</text>
<text x="121.3" y="208.4">GND</text>
<text x="83.4" y="213">R2</text>
<text x="91.1" y="213">5</text>
<text x="117" y="212.9">24</text>
<text x="121.3" y="212.9">C1-</text>
<text x="83.4" y="217.5">R3</text>
<text x="91.1" y="217.5">6</text>
<text x="117" y="217.5">23</text>
<text x="121.3" y="217.5">FORCEON</text>
<text x="83.4" y="222.1">R4</text>
<text x="83.4" y="226.6">R5</text>
<text x="91.1" y="222.1">7</text>
<text x="91.1" y="226.6">8</text>
<text x="117" y="222.1">22</text>
<text x="117" y="226.6">21</text>
<text x="121.3" y="226.6">INVALID</text>
<text x="121.3" y="222">FORCEOFF</text>
<text x="81.2" y="231.2">T1</text>
<text x="91.1" y="231.2">9</text>
<text x="117" y="231.1">20</text>
<text x="121.3" y="231.2">R2</text>
<text x="81.3" y="235.8">T2</text>
<text x="90.4" y="235.7">10</text>
<text x="117" y="235.7">19</text>
<text x="121.3" y="235.7">R1</text>
<text x="81.2" y="240.3">T3</text>
<text x="83.7" y="244.8">T3</text>
<text x="90.4" y="240.3">11</text>
<text x="90.4" y="244.8">12</text>
<text x="117" y="240.2">18</text>
<text x="117" y="244.8">17</text>
<text x="121.3" y="240.2">R2</text>
<text x="121.3" y="244.8">R3</text>
<text x="83.7" y="249.4">T2</text>
<text x="90.4" y="249.4">13</text>
<text x="117" y="249.3">16</text>
<text x="121.3" y="249.4">R4</text>
<text x="83.7" y="253.9">T1</text>
<text x="90.4" y="253.9">14</text>
<text x="117" y="253.9">15</text>
<text x="121.3" y="253.9">R5</text>
</g>
<g font-size="2">
<text x="77.2" y="46.2">CC</text>
<text x="164.3" y="46.3">CC</text>
<text x="78.4" y="55.3">OUT</text>
<text x="78.7" y="59.8">IN</text>
<text x="165.5" y="55.4">OUT</text>
<text x="165.8" y="59.9">IN</text>
<text x="78.7" y="64.4">OUT</text>
<text x="165.8" y="64.5">OUT</text>
<text x="38.3" y="73.5">OUT</text>
<text x="78.4" y="73.5">IN</text>
<text x="125.5" y="73.6">OUT</text>
<text x="165.5" y="73.6">IN</text>
<text x="38.4" y="82.7">OUT</text>
<text x="40.8" y="78.1">IN</text>
<text x="78.4" y="78.1">IN</text>
<text x="125.6" y="82.9">OUT</text>
<text x="127.9" y="78.2">IN</text>
<text x="165.5" y="78.3">IN</text>
<text x="77.1" y="110.1">CC</text>
<text x="78.3" y="119.3">OUT</text>
<text x="166.3" y="118.5">CC</text>
<text x="78.6" y="123.8">IN</text>
<text x="129.9" y="123.1">IN</text>
<text x="78.6" y="128.3">OUT</text>
<text x="129.9" y="127.6">IN</text>
<text x="38.2" y="137.5">OUT</text>
<text x="78.3" y="132.9">IN</text>
<text x="78.3" y="137.5">IN</text>
<text x="129.9" y="132.1">IN</text>
<text x="129.9" y="136.7">IN</text>
<text x="40.7" y="142">IN</text>
<text x="78.6" y="142">OUT</text>
<text x="129.9" y="141.2">IN</text>
<text x="167.8" y="141.2">OUTB</text>
<text x="127.4" y="145.8">OUT</text>
<text x="167.8" y="145.9">OUTB</text>
<text x="127.4" y="154.9">OUT</text>
<text x="127.6" y="150.5">OUT</text>
<text x="167.8" y="150.3">OUT</text>
<text x="167.8" y="154.9">OUT</text>
<text x="129.9" y="159.4">IN</text>
<text x="167.8" y="159.4">OUT</text>
<text x="129.9" y="164">IN</text>
<text x="167.8" y="164">OUT</text>
<text x="129.9" y="168.6">IN</text>
<text x="167.8" y="168.5">OUT</text>
<text x="86.5" y="209.1">IN</text>
<text x="122.9" y="204.5">CC</text>
<text x="86.5" y="213.6">IN</text>
<text x="86.5" y="218.1">IN</text>
<text x="86.5" y="222.7">IN</text>
<text x="86.5" y="227.2">IN</text>
<text x="84.1" y="231.8">OUT</text>
<text x="124.4" y="231.9">OUTB</text>
<text x="84.2" y="236.5">OUT</text>
<text x="124.4" y="236.3">OUT</text>
<text x="84.1" y="240.9">OUT</text>
<text x="86.5" y="245.4">IN</text>
<text x="124.4" y="240.9">OUT</text>
<text x="124.4" y="245.4">OUT</text>
<text x="86.5" y="250">IN</text>
<text x="124.4" y="250">OUT</text>
<text x="86.5" y="254.6">IN</text>
<text x="124.4" y="254.5">OUT</text>
</g>
</svg>
